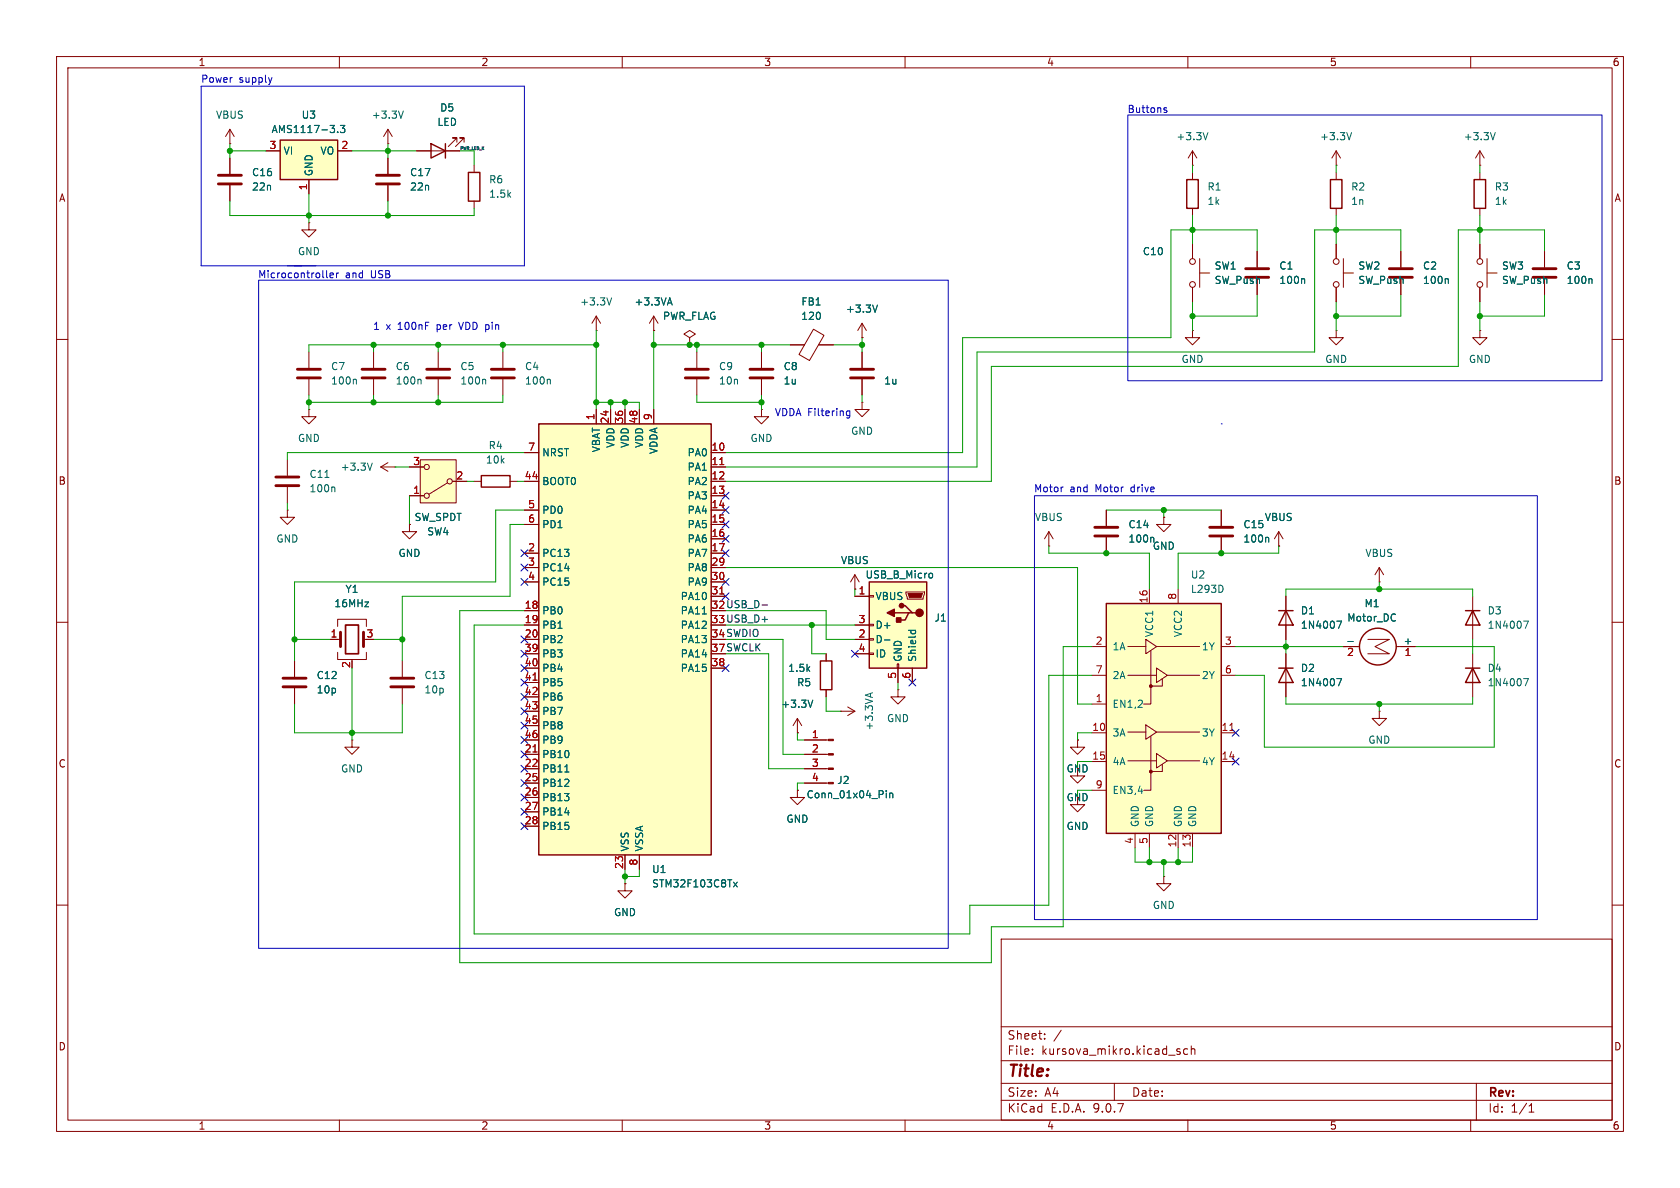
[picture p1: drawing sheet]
<svg xmlns="http://www.w3.org/2000/svg" width="297mm" height="210mm" viewBox="0 0 297 210" stroke-linecap="round" stroke-linejoin="round" font-family="sans-serif">
<g fill="none" stroke="#840000" stroke-width=".18">
<path d="M10 10h277v190h-277zM12 12h273v186h-273zM60 10v2M110 10v2M160 10v2M210 10v2M260 10v2M40.6 25.4h.1M40.6 22.9l-.7 1.2M40.6 22.9l.8 1.2M40.6 22.9v2.5M54.6 39.4v1.2h1.3l-1.3 1.3-1.3-1.3h1.3"/>
<path d="M54.6 39.4h.1M68.6 27.9v2.8M68.6 32.8v2.8M73.7 26.7h7.6M80.8 25.1v-.7h-.8h.8l-1.6 1.5M82 25.1v-.7h-.7h.7l-1.5 1.5M83.8 29.2v1.3M83.8 35.6v1.2M210.8 29.2h.1M210.8 26.7v2.5M210.8 30.5v1.3M210.8 36.8v1.3"/>
<path d="M210.8 26.7l-.7 1.2M210.8 26.7l.8 1.2M236.2 29.2h.1M236.2 26.7l-.7 1.2M236.2 26.7l.8 1.2M236.2 26.7v2.5M236.2 30.5v1.3M236.2 36.8v1.3M261.6 29.2h.1M261.6 26.7v2.5M261.6 30.5v1.3M261.6 36.8v1.3"/>
<path d="M261.6 26.7l-.7 1.2M261.6 26.7l.8 1.2M105.4 58.4h.1M105.4 55.9l-.8 1.3M105.4 55.9l.8 1.3M105.4 55.9v2.5M115.6 58.4h.1M115.6 55.9l-.8 1.3M115.6 55.9l.7 1.3M115.6 55.9v2.5M210.8 43.2v2.5M210.8 50.8v2.5"/>
<path d="M212.1 48.3h1.8M212.1 45.7v5.1M222.2 44.5v2.7M222.2 49.3v2.8M247.6 44.5v2.7M247.6 49.3v2.8M261.6 43.2v2.5M261.6 50.8v2.5M262.9 48.3h1.8M262.9 45.7v5.1M273 44.5v2.7M273 49.3v2.8"/>
<path d="M10 60h2M123.2 62.2v2.8M123.2 67.1v2.8M134.6 72.4v1.3h1.3l-1.3 1.2-1.3-1.2h1.3M134.6 72.4h.1M134.6 62.2v2.8M134.6 67.1v2.8M152.4 71.1v1.3h1.3l-1.3 1.3-1.3-1.3h1.3M152.4 71.1h.1M285 60h2M50.8 90.2v1.2h1.3l-1.3 1.3-1.3-1.3h1.3M50.8 90.2h.1"/>
<path d="M83.8 85.1h1.3M90.2 85.1h1.2M10 110h2M146 115.6v1.2M151.1 104.1h.1M151.1 101.6l-.7 1.3M151.1 101.6l.8 1.3M151.1 101.6v2.5M227.3 115.6v7.6M260.3 105.4v7.6M285 110h2M141 129.5h.1"/>
<path d="M141 139.7v1.3h1.2l-1.2 1.2-1.3-1.2h1.3M141 139.7h.1M141 127l-.8 1.3M141 127l.7 1.3M141 127v2.5M142.2 130.8h4.3M142.2 133.4h4.3M142.2 135.9h4.3M142.2 138.4h4.3M146 121.9v1.3M148.6 125.7h.1M148.6 125.7h2.5"/>
<path d="M149.9 125l1.2 .7M151.1 125.7l-1.2 .8M158.7 121.9v1.3h1.3l-1.3 1.3-1.2-1.3h1.2M158.7 121.9h.1M10 160h2M177 166h108v32h-108zM285 160h2M60 198v2M110 198v2M160 198v2M177 194.5h108M177 191.5h108"/>
<path d="M177 187.5h108M177 181.5h108M182.5 186.3v.1M182.5 185.5v.1M184.7 183.6v.1M184.7 182.8v.1M187.6 182.1l-1.3 2M197 191.5v3M208.1 185.8l.5 .2 .1 .2-.2 .2-.5-.1M208.1 185.5h.5M210 185.5l-.5-.1-.3 .3v.4l.2 .2h.6M210 198v2"/>
<path d="M210.6 185.5l.2-.1 .4 .1v.9M210.6 184.9v1.5M260 198v2M261 191.5v6.5M270.3 196.6h.9M270.3 195.5l.4-.4v1.5"/>
<circle cx="210.8" cy="46.2" r=".51"/>
<circle cx="210.8" cy="50.3" r=".51"/>
<circle cx="261.6" cy="50.3" r=".51"/>
<circle cx="261.6" cy="46.2" r=".51"/>
</g>
<path d="M66.5 31h4.1M66.5 32.5h4.1M220.2 47.5h4.1M220.2 49h4.1M245.6 47.5h4.1M245.6 49h4.1M271 47.5h4.1M271 49h4.1M121.2 65.3h4M121.2 66.8h4M132.6 65.3h4.1M132.6 66.8h4.1" fill="none" stroke="#840000" stroke-width=".51"/>
<g fill="none" stroke="#006464" stroke-width=".18">
<path d="M213.5 23.4l-.4 1.3M238.9 23.4l-.4 1.3M264.3 23.4l-.4 1.3M108.1 52.6l-.4 1.3M118.1 53.6h.6M118.4 52.6l.4 1.3M230.5 49.3l.1 .1v.7M255.9 49.3l.1 .1v.7M281.3 49.3l.1 .1v.7M236.3 120h.9l-.6 1.2M269.4 109.8h.8l-.5 1.3M143.7 123.8l-.4 1.2"/>
<path d="M153.9 122.6v.6M154.2 122.5l-1.2 .4M156.7 139.8v.1M156.7 140.2v.8M157.3 140.2v.8M157.3 140.3l.2-.1 .3 .1v.7"/>
</g>
<path d="M76.2 25.4l2.5 1.3-2.5 1.2zM78.7 25.4v2.5M82.8 30.5h2v5.1h-2zM209.8 31.8h2v5h-2zM235.2 31.8h2v5h-2zM260.6 31.8h2v5h-2zM85.1 84.1h5.1v2h-5.1zM145 116.8h2.1v5.1h-2.1zM226.1 118.1h2.5M227.3 118.1l1.3 2.6h-2.5zM259.1 108h2.5M260.3 108l1.3 2.5h-2.5z" fill="none" stroke="#840000" stroke-width=".25"/>
<g fill="#840000" stroke="#840000" stroke-width=".18">
<path d="M146.5 130.7h.8v.2h-.8z"/>
<path d="M146.5 133.2h.8v.3h-.8z"/>
<path d="M146.5 135.8h.8v.2h-.8z"/>
<path d="M146.5 138.3h.8v.3h-.8z"/>
</g>
<path d="M49.5 24.8h10.2v7h-10.2z" fill="#ffffc2"/>
<g fill="none" stroke="#840000" stroke-width=".25">
<path d="M49.5 24.8h10.2v7h-10.2zM259.1 118.1h2.5M260.3 118.1l1.3 2.6h-2.5z"/>
<circle cx="243.6" cy="114.3" r="3.3"/>
</g>
<g fill="none" stroke="#840000" stroke-width=".18">
<path d="M40.6 27.9v2.8M40.6 32.8v2.8M47 26.7h2.5M54.6 31.8v2.5M59.7 26.7h2.5M68.6 25.4h.1M68.6 22.9l-.8 1.2M68.6 22.9l.7 1.2M68.6 22.9v2.5M143.8 58.2l1.9 1.1-2.6 4.4-1.9-1zM152.4 59.7h.1M152.4 57.2l-.8 1.2"/>
<path d="M152.4 57.2l.8 1.2M152.4 57.2v2.5M261.6 58.4v1.3h1.3l-1.3 1.3-1.3-1.3h1.3M261.6 58.4h.1M54.6 72.4v1.3h1.3l-1.3 1.2-1.3-1.2h1.3M54.6 72.4h.1M66 62.2v2.8M66 67.1v2.8M77.5 62.2v2.8M77.5 67.1v2.8M88.9 62.2v2.8M88.9 67.1v2.8"/>
<path d="M139.7 61h2.5M144.7 61h2.6M152.4 62.2v2.8M152.4 67.1v2.8M67.3 82.6l1.3 .7M67.3 82.6h2.5M68.6 81.8l-1.3 .8M69.8 82.6h.1M185.4 96.5h.1M185.4 94l-.7 1.3M185.4 94l.8 1.3M185.4 94v2.5"/>
<path d="M205.7 91.4v1.3h1.3l-1.3 1.3-1.2-1.3h1.2M205.7 91.4h.1M52.1 116.8v2.8M58.4 113h1.8M59.7 110.7v-1.2h5.1v1.2M59.7 115.3v1.3h5.1v-1.3M62.2 116.6v.2M71.1 116.8v2.8M237.5 114.3h2.8M241.8 113h3.8l-2.5 1.3 2.5 1.3h-3.8M246.8 114.3h3.4M260.3 115.6v7.6"/>
<path d="M52.1 121.7v2.8M62.2 130.8v1.3h1.3l-1.3 1.3-1.2-1.3h1.2M62.2 130.8h.1M71.1 121.7v2.8M190.5 135.9v1.3h1.3l-1.3 1.2-1.3-1.2h1.3M190.5 130.8v1.3h1.3l-1.3 1.3-1.3-1.3h1.3M190.5 130.8h.1M243.8 125.7v1.3h1.3l-1.3 1.3-1.2-1.3h1.2M243.8 125.7h.1M190.5 141v1.2h1.3l-1.3 1.3-1.3-1.3h1.3"/>
</g>
<path d="M71.3 19.6l-.4 1.3M59.7 23.3v.1M60.2 22.2h.8l-.5 .5 .4 .1v.5l-.2 .1-.5-.1M155.1 53.9l-.4 1.3M74.3 67l.1 .2v.7M85.7 67l.2 .2v.7M97.1 67l.2 .2v.7M65.8 81.9l-.4 1.2M238.3 113.4h.9M246.7 108.6v.1M246.7 109.7h.1M269.4 120h.8l-.5 1.2" fill="none" stroke="#006464" stroke-width=".18"/>
<g fill="none" stroke="#840000" stroke-width=".51">
<path d="M38.6 31h4.1M38.6 32.5h4.1M64 65.3h4.1M64 66.8h4.1M75.4 65.3h4.1M75.4 66.8h4.1M86.9 65.3h4M86.9 66.8h4M150.4 65.3h4M150.4 66.8h4M50 119.9h4.1M60.2 111.8v2.5"/>
<path d="M64.3 111.8v2.5M69.1 119.9h4.1M50 121.4h4.1M69.1 121.4h4.1"/>
</g>
<path d="M61.1 110.5h2.3v5.1h-2.3z" fill="none" stroke="#840000" stroke-width=".3"/>
<path d="M74.3 81.3h6.3v7.6h-6.3z" fill="#ffffc2"/>
<g fill="none" stroke="#840000" stroke-width=".18">
<path d="M54.6 62.2v2.8M54.6 67.1v2.8M72.4 87.6h2.5M72.4 82.6h2.5M74.3 81.3h6.3v7.6h-6.3zM79.1 85.3l-3.3 2.1M80 85.1h2.5M110.5 156.2v1.3h1.3l-1.3 1.3-1.3-1.3h1.3M110.5 156.2h.1"/>
<circle cx="75.4" cy="82.6" r=".46"/>
<circle cx="75.4" cy="87.6" r=".46"/>
<circle cx="79.5" cy="85.1" r=".46"/>
</g>
<path d="M52.6 65.3h4M52.6 66.8h4" fill="none" stroke="#840000" stroke-width=".51"/>
<path d="M62.8 67l.2 .2v.7" fill="none" stroke="#006464" stroke-width=".18"/>
<path d="M95.2 74.9h30.5v76.2h-30.5z" fill="#ffffc2"/>
<path d="M95.2 74.9h30.5v76.2h-30.5z" fill="none" stroke="#840000" stroke-width=".25"/>
<g fill="none" stroke="#840000" stroke-width=".18">
<path d="M105.4 72.4v2.5M107.9 72.4v2.5M110.5 72.4v2.5M113 72.4v2.5M115.6 72.4v2.5M92.7 80h2.5M92.7 85.1h2.5M92.7 90.2h2.5M92.7 92.7h2.5M92.7 97.8h2.5M125.7 80h2.6M125.7 85.1h2.6"/>
<path d="M125.7 90.2h2.6M125.7 92.7h2.6M125.7 97.8h2.6M125.7 82.6h2.6M125.7 87.6h2.6M125.7 95.3h2.6M92.7 100.3h2.5M92.7 102.9h2.5M92.7 108h2.5M92.7 110.5h2.5M92.7 113h2.5M92.7 115.6h2.5"/>
<path d="M92.7 118.1h2.5M125.7 100.3h2.6M125.7 102.9h2.6M125.7 118.1h2.6M125.7 105.4h2.6M92.7 120.7h2.5M92.7 123.2h2.5M92.7 125.7h2.5M92.7 128.3h2.5M92.7 130.8h2.5M92.7 133.4h2.5M92.7 135.9h2.5"/>
<path d="M92.7 138.4h2.5M92.7 141h2.5M92.7 143.5h2.5M92.7 146.1h2.5M110.5 151.1v2.6M113 151.1v2.6"/>
</g>
<path d="M127.2 82.1h.8M127.2 105h.8M94.2 120.2h.7M94.2 132.9h.7" fill="none" stroke="#a90000" stroke-width=".18"/>
<path d="M124.2 108.5h.7M99.8 136.5h.8M129.7 155.9l.6 .9M130.3 155.9l-.6 .9" fill="none" stroke="#006464" stroke-width=".18"/>
<path d="M153.7 102.9h10.1v15.2h-10.1z" fill="#ffffc2"/>
<path d="M153.7 102.9h10.1v15.2h-10.1zM158.1 108.3h2.6M159.4 107.1h.6l1.3 1.2h.6M161.3 108.3h-.6l-.7 1.3h-1.3M226.1 108h2.5M227.3 108l1.3 2.5h-2.5z" fill="none" stroke="#840000" stroke-width=".25"/>
<g fill="none" stroke="#840000" stroke-width=".18">
<path d="M121.9 59.7l1-.6-1-.7-1 .7 1 .6v1.3M121.9 61h.1M50.8 81.3v2.8M50.8 86.1v2.8M72.4 92.7v1.3h1.3l-1.3 1.3-1.3-1.3h1.3M72.4 92.7h.1M151.1 105.4h2.6M151.1 110.5h2.6M151.1 113h2.6M151.1 115.6h2.6M153.7 105.3h.7v.2h-.7zM153.7 110.4h.7v.2h-.7z"/>
<path d="M153.7 112.9h.7v.3h-.7zM153.7 115.4h.7v.3h-.7zM158.6 117.3h.3v.8h-.3zM158.7 118.1v2.6M160.1 104.6h3.3v.3l-.2 1h-2.8zM161.3 118.1v2.6M227.3 105.4v7.6"/>
</g>
<path d="M160.5 104.9h2.6l-.3 .8h-2z" fill="#840000" stroke="#840000" stroke-width=".18"/>
<g fill="#840000" stroke="#840000" stroke-width=".25">
<path d="M158.5 109.2h.8v.8h-.8z"/>
<path d="M156.8 108.3l1.3-.6v1.3z"/>
<circle cx="162.6" cy="108.3" r=".63"/>
<circle cx="159.4" cy="107.1" r=".38"/>
</g>
<path d="M57.4 84.4h.8M59 86.1l.2 .2v.6M156.4 113.1h.9M160.6 111.4h1.3M161.1 111.4l-.1 .4M161.8 111.4l.1 .4M164.4 101.3l.4 .1 .1 .2-.1 .5-.4 .1M236.3 109.8h.9l-.6 1.3" fill="none" stroke="#006464" stroke-width=".18"/>
<path d="M48.8 84.3h4M48.8 85.9h4" fill="none" stroke="#840000" stroke-width=".51"/>
<path d="M195.6 106.7h20.3v40.6h-20.3z" fill="#ffffc2"/>
<path d="M195.6 106.7h20.3v40.6h-20.3z" fill="none" stroke="#840000" stroke-width=".25"/>
<g fill="none" stroke="#840000" stroke-width=".18">
<path d="M40.6 27.9v2.8M40.6 32.8v2.8M47 26.7h2.5M54.6 31.8v2.5M59.7 26.7h2.5M68.6 27.9v2.8M68.6 32.8v2.8M73.7 26.7h2.5M78.7 26.7h2.6M115.6 58.4h.1M152.4 59.7h.1M210.8 58.4v1.3h1.3l-1.3 1.3-1.3-1.3h1.3"/>
<path d="M210.8 58.4h.1M210.8 43.2v2.5M210.8 50.8v2.5M222.2 44.5v2.7M222.2 49.3v2.8M236.2 58.4v1.3h1.3l-1.3 1.3-1.3-1.3h1.3M236.2 58.4h.1M236.2 43.2v2.5M236.2 50.8v2.5M237.5 48.3h1.8M237.5 45.7v5.1M247.6 44.5v2.7"/>
<path d="M247.6 49.3v2.8M261.6 43.2v2.5M261.6 50.8v2.5M273 44.5v2.7M273 49.3v2.8M105.4 72.4v2.5M107.9 72.4v2.5M110.5 72.4v2.5M113 72.4v2.5M115.6 72.4v2.5M121.9 61h.1M134.6 62.2v2.8"/>
<path d="M134.6 67.1v2.8M139.7 61h2.5M144.8 61h2.5M152.4 62.2v2.8M152.4 67.1v2.8M72.4 92.7h.1M72.4 87.6h2.5M72.4 82.6h2.5M80 85.1h2.5M92.7 85.1h2.5M92.7 80h2.5M92.7 90.2h2.5"/>
<path d="M92.7 92.7h2.5M92.7 97.8h2.5M125.7 85.1h2.6M125.7 87.6h2.6M125.7 82.6h2.6M125.7 80h2.6M125.7 90.2h2.6M125.7 92.7h2.6M125.7 97.8h2.6M125.7 95.3h2.6M195.6 90.2v2.8M195.6 95v2.8"/>
<path d="M205.7 91.4h.1M215.9 90.2v2.8M215.9 95v2.8M226.1 96.5h.1M226.1 94l-.8 1.3M226.1 94l.7 1.3M226.1 94v2.5M52.1 116.8v2.8M58.4 113h1.3M92.7 113h2.5M92.7 100.3h2.5M92.7 102.9h2.5"/>
<path d="M92.7 108h2.5M92.7 110.5h2.5M92.7 115.6h2.5M92.7 118.1h2.5M125.7 100.3h2.6M125.7 102.9h2.6M125.7 118.1h2.6M125.7 105.4h2.6M146 115.6v1.2M151.1 104.1h.1M151.1 113h2.6M151.1 110.5h2.6"/>
<path d="M151.1 115.6h2.6M151.1 105.4h2.6M158.7 118.1v2.6M161.3 118.1v2.6M193 114.3h2.6M193 119.4h2.6M199.4 114.3h3.2M199.4 119.4h5.1M202.6 113l1.9 1.3-1.9 1.3zM203.2 104.1v2.6M203.5 115.1v9.4h-1.3M204.5 118.1l1.9 1.3-1.9 1.3z"/>
<path d="M204.5 114.3h7.6M206.4 119.4h5.7M208.3 104.1v2.6M215.9 114.3h2.5M215.9 119.4h2.5M227.3 105.4v2.6M227.3 110.5v2.5M227.3 115.6v2.5M237.5 114.3h2.5M243.8 102.9h.1M243.8 100.3l-.7 1.3M243.8 100.3l.8 1.3"/>
<path d="M243.8 100.3v2.6M247.6 114.3h2.6M52.1 121.7v2.8M92.7 120.7h2.5M92.7 123.2h2.5M92.7 125.7h2.5M92.7 128.3h2.5M92.7 130.8h2.5M92.7 133.4h2.5M92.7 135.9h2.5M92.7 138.4h2.5M141 139.7h.1"/>
<path d="M141 129.5h.1M142.2 130.8h3.8M142.2 133.4h3.8M142.2 135.9h3.8M142.2 138.4h3.8M146 121.9v1.3M190.5 130.8h.1M193 124.5h2.6M193 129.5h2.6M193 134.6h2.6M193 139.7h2.6M199.4 129.4h3.2"/>
<path d="M199.4 134.5h5.1M202.6 128.1l1.9 1.3-1.9 1.3zM203.5 130.2v9.5h-1.3M204.5 133.2l1.9 1.3-1.9 1.3zM204.5 129.4h7.6M205.5 120v1.3h-2M205.5 135.1v1.3h-2M206.4 134.5h5.7M215.9 129.5h2.5M215.9 134.6h2.5M227.3 120.7v2.5M92.7 141h2.5"/>
<path d="M92.7 143.5h2.5M92.7 146.1h2.5M110.5 156.2h.1M110.5 151.1v2.6M113 151.1v2.6M200.7 147.3v2.6M203.2 147.3v2.6M205.7 154.9v1.3h1.3l-1.3 1.3-1.2-1.3h1.2M205.7 154.9h.1M208.3 147.3v2.6M210.8 147.3v2.6"/>
<circle cx="236.2" cy="46.2" r=".51"/>
<circle cx="236.2" cy="50.3" r=".51"/>
</g>
<g fill="#840000" stroke="#840000" stroke-width=".18">
<circle cx="203.5" cy="121.3" r=".25"/>
<circle cx="203.5" cy="136.4" r=".25"/>
</g>
<path d="M127.2 82.1h.8M127.2 105h.8M94.2 120.2h.7M94.2 132.9h.7M217.4 129.1h.7" fill="none" stroke="#a90000" stroke-width=".18"/>
<g fill="none" stroke="#006464" stroke-width=".18">
<path d="M59.7 23.3v.1M60.2 22.2h.8l-.5 .5 .4 .1v.5l-.2 .1-.5-.1M118.1 53.6h.6M118.4 52.6l.4 1.3M155.1 53.9l-.4 1.3M230.5 49.3l.1 .1v.7M255.9 49.3l.1 .1v.7M281.3 49.3l.1 .1v.7M203.8 95l.2 .2v.6M224.1 95l.2 .2v.6M124.2 108.5h.7M156.4 113.1h.9"/>
<path d="M160.6 111.4h1.3M161.1 111.4l-.1 .4M161.8 111.4l.1 .4M164.4 101.3l.4 .1 .1 .2-.1 .5-.4 .1M216.2 103.8v.6M236.3 109.8h.9l-.6 1.3M236.3 120h.9l-.6 1.2M238.3 113.4h.9M246.7 108.6v.1M246.7 109.7h.1M99.8 136.5h.8M143.7 123.8l-.4 1.2"/>
<path d="M156.7 139.8v.1M129.7 155.9l.6 .9M130.3 155.9l-.6 .9M156.7 140.2v.8M157.3 140.2v.8M157.3 140.3l.2-.1 .3 .1v.7"/>
</g>
<path d="M193.5 93.2h4.1M193.5 94.7h4.1M213.9 93.2h4M213.9 94.7h4" fill="none" stroke="#840000" stroke-width=".51"/>
<path d="M134.7 107h1" fill="none" stroke="#0f0f0f" stroke-width=".18"/>
<g fill="none" stroke="#0000c2" stroke-width=".18">
<path d="M35.6 15.2h57.1v31.8h-57.1zM48.1 13.7l-.3 .9M205.8 19.3l.5 .3-.2 .3-.3-.1M206.2 19.1l-.3-.1-.1 .2M199.4 20.3h83.8v47h-83.8zM45.7 49.5h121.9v118.1h-121.9zM57.7 48.9l.2 .2M58.3 48.7l.6-.1v-.3h-.4l-.2 .1 .1 .6h.5M59.5 48.3v.8M59.9 48.3l-.4 .2M81.1 57l.4 1.2M150.2 72.6v1.1l-.2 .2-.3-.1"/>
<path d="M150.2 72.7l-.3-.1-.3 .3 .2 .5h.4M215.9 74.9h.1M182.9 87.6h88.9v75h-88.9zM187.8 86.1h.2"/>
</g>
<g fill="none" stroke="#009600" stroke-width=".18">
<path d="M40.6 35.6v2.5h43.2v-1.3M40.6 25.4v2.5M40.6 26.7h6.4M54.6 34.3v5.1M62.2 26.7h11.5M68.6 25.4v2.5M68.6 35.6v2.5M81.3 26.7h2.5v2.5M210.8 29.2v1.3M210.8 38.1v5.1M236.2 29.2v1.3M236.2 38.1v5.1"/>
<path d="M261.6 29.2v1.3M261.6 38.1v5.1M105.4 58.4v14M115.6 58.4v14M152.4 59.7v2.5M210.8 53.3v5.1M222.2 44.5v-3.9h-15.2v19.1h-36.8v20.3h-41.9M222.2 52.1v3.8h-11.4M236.2 53.3v5.1M247.6 44.5v-3.9h-15.2v21.6h-59.7v20.4h-44.4M247.6 52.1v3.8h-11.4M261.6 53.3v5.1"/>
<path d="M273 44.5v-3.9h-15.2v24.2h-82.5v20.3h-47M273 52.1v3.8h-11.4M54.6 69.9v2.5M66 61v1.2M66 69.9v1.2M77.5 61v1.2M77.5 69.9v1.2M88.9 69.9v1.2h-34.3M88.9 61v1.2M105.4 61h-50.8v1.2M105.4 71.1h7.6v1.3M107.9 71.1v1.3"/>
<path d="M110.5 71.1v1.3M115.6 61h24.1M123.2 69.9v1.2h11.4M123.2 61v1.2M134.6 61v1.2M134.6 69.9v2.5M147.3 61h5.1M152.4 69.9v1.2M50.8 88.9v1.3M69.8 82.6h2.6M72.4 87.6v5.1M82.5 85.1h1.3"/>
<path d="M91.4 85.1h1.3M92.7 92.7h-2.5v12.7h-19.1v11.4M92.7 90.2h-5.1v12.7h-35.5v13.9M92.7 80h-41.9v1.3M185.4 96.5v1.3h17.8v6.3M195.6 90.2h20.3M205.7 90.2v1.2M226.1 96.5v1.3h-17.8v6.3M52.1 113h6.3M62.2 118.1v12.7M66 113h5.1M92.7 108h-11.4v62.2h94v-6.4h12.7v-49.5h5"/>
<path d="M92.7 110.5h-8.9v54.6h87.6v-5.1h14v-40.6h7.6M128.3 110.5h22.8M128.3 108h17.7v5h5.1M128.3 113h10.1v20.4h3.8M128.3 115.6h7.6v20.3h6.3M128.3 100.3h62.2v24.2h2.5M143.5 110.5v5.1h2.5M151.1 104.1v1.3M218.4 114.3h19.1M227.3 105.4v-1.3h33v1.3M227.3 113v2.6M243.8 102.9v1.2"/>
<path d="M250.2 114.3h14v17.8h-40.7v-12.7h-5.1M260.3 113v2.6M52.1 124.5v5h19v-5M141 129.5v1.3h1.2M142.2 138.4h-1.2v1.3M146 123.2v2.5h2.6M158.7 120.7v1.2M193 129.5h-2.5v1.3M193 134.6h-2.5v1.3M193 139.7h-2.5v1.3M227.3 123.2v1.3h33v-1.3M243.8 124.5v1.2"/>
<path d="M110.5 153.7v2.5M113 153.7v1.2h-2.5M200.7 149.9v2.5h10.1v-2.5M203.2 149.9v2.5M205.7 152.4v2.5M208.3 149.9v2.5"/>
</g>
<g fill="none" stroke="#000084" stroke-width=".18">
<path d="M92.1 97.2l1.2 1.2M92.1 99.7l1.2 1.2M93.3 97.2l-1.2 1.2M93.3 99.7l-1.2 1.2M127.7 87l1.2 1.2M127.7 97.2l1.2 1.2M127.7 94.6l1.2 1.3M127.7 89.6l1.2 1.2M127.7 92.1l1.2 1.2M128.9 87l-1.2 1.2M128.9 89.6l-1.2 1.2M128.9 94.6l-1.2 1.3"/>
<path d="M128.9 97.2l-1.2 1.2M128.9 92.1l-1.2 1.2M92.1 117.5l1.2 1.2M92.1 115l1.2 1.2M92.1 112.4l1.2 1.2M92.1 102.3l1.2 1.2M93.3 117.5l-1.2 1.2M93.3 115l-1.2 1.2M93.3 112.4l-1.2 1.2M93.3 102.3l-1.2 1.2M127.7 117.5l1.2 1.2M127.7 104.8l1.2 1.2"/>
<path d="M127.7 102.3l1.2 1.2M128.9 102.3l-1.2 1.2M128.9 117.5l-1.2 1.2M128.9 104.8l-1.2 1.2M150.5 115l1.2 1.2M151.7 115l-1.2 1.2M92.1 137.8l1.2 1.2M92.1 122.6l1.2 1.2M92.1 125.1l1.2 1.2M92.1 127.7l1.2 1.2M92.1 130.2l1.2 1.2M92.1 135.3l1.2 1.2"/>
<path d="M92.1 120l1.2 1.3M92.1 132.7l1.2 1.3M93.3 122.6l-1.2 1.2M93.3 137.8l-1.2 1.2M93.3 125.1l-1.2 1.2M93.3 127.7l-1.2 1.2M93.3 130.2l-1.2 1.2M93.3 132.7l-1.2 1.3M93.3 135.3l-1.2 1.2M93.3 120l-1.2 1.3M160.7 120l1.2 1.3M161.9 120l-1.2 1.3"/>
<path d="M217.8 128.9l1.2 1.2M217.8 134l1.2 1.2M219 128.9l-1.2 1.2M219 134l-1.2 1.2M92.1 145.4l1.2 1.3M92.1 142.9l1.2 1.2M92.1 140.4l1.2 1.2M93.3 145.4l-1.2 1.3M93.3 140.4l-1.2 1.2M93.3 142.9l-1.2 1.2"/>
</g>
<g fill="#009600" stroke="#009600" stroke-width=".18">
<circle cx="40.6" cy="26.7" r=".46"/>
<circle cx="68.6" cy="38.1" r=".46"/>
<circle cx="54.6" cy="38.1" r=".46"/>
<circle cx="88.9" cy="61" r=".46"/>
<circle cx="66" cy="61" r=".46"/>
<circle cx="68.6" cy="26.7" r=".46"/>
<circle cx="105.4" cy="71.1" r=".46"/>
<circle cx="105.4" cy="61" r=".46"/>
<circle cx="107.9" cy="71.1" r=".46"/>
<circle cx="152.4" cy="61" r=".46"/>
<circle cx="110.5" cy="71.1" r=".46"/>
<circle cx="134.6" cy="61" r=".46"/>
<circle cx="121.9" cy="61" r=".46"/>
<circle cx="115.6" cy="61" r=".46"/>
<circle cx="123.2" cy="61" r=".46"/>
<circle cx="71.1" cy="113" r=".46"/>
<circle cx="134.6" cy="71.1" r=".46"/>
<circle cx="52.1" cy="113" r=".46"/>
<circle cx="62.2" cy="129.5" r=".46"/>
<circle cx="110.5" cy="154.9" r=".46"/>
<circle cx="66" cy="71.1" r=".46"/>
<circle cx="77.5" cy="71.1" r=".46"/>
<circle cx="54.6" cy="71.1" r=".46"/>
<circle cx="77.5" cy="61" r=".46"/>
<circle cx="243.8" cy="104.1" r=".46"/>
<circle cx="215.9" cy="97.8" r=".46"/>
<circle cx="195.6" cy="97.8" r=".46"/>
<circle cx="205.7" cy="90.2" r=".46"/>
<circle cx="210.8" cy="55.9" r=".46"/>
<circle cx="236.2" cy="55.9" r=".46"/>
<circle cx="210.8" cy="40.6" r=".46"/>
<circle cx="208.3" cy="152.4" r=".46"/>
<circle cx="205.7" cy="152.4" r=".46"/>
<circle cx="227.3" cy="114.3" r=".46"/>
<circle cx="203.2" cy="152.4" r=".46"/>
<circle cx="243.8" cy="124.5" r=".46"/>
<circle cx="143.5" cy="110.5" r=".46"/>
<circle cx="261.6" cy="40.6" r=".46"/>
<circle cx="261.6" cy="55.9" r=".46"/>
<circle cx="236.2" cy="40.6" r=".46"/>
</g>
<text font-size="2.8" fill="#840000" x="178" y="190.9">Title:</text>
<g font-size="2.1" fill="#840000">
<text x="178" y="184">Sheet:</text>
<text x="178" y="186.7">File:</text>
<text x="184.1" y="186.7">kursova_mikro.kicad_sch</text>
<text x="178" y="196.9">KiCad</text>
<text x="178" y="194.1">Size:</text>
<text x="184.7" y="194.1">A4</text>
<text x="185.7" y="196.9">E.D.A.</text>
<text x="193.3" y="196.9">9.0.7</text>
<text x="200" y="194.1">Date:</text>
<text x="263" y="194.3">Rev:</text>
<text x="263" y="196.9">Id:</text>
<text x="267.1" y="196.9">1/1</text>
</g>
<g font-size="1.8" fill="#840000">
<text x="35" y="11.9">1</text>
<text x="85" y="11.9">2</text>
<text x="135" y="11.9">3</text>
<text x="185" y="11.9">4</text>
<text x="235" y="11.9">5</text>
<text x="285" y="11.9">6</text>
<text x="10.3" y="35.9">A</text>
<text x="285.3" y="35.9">A</text>
<text x="10.3" y="85.9">B</text>
<text x="285.3" y="85.9">B</text>
<text x="125.7" y="107.7">32 USB_D-</text>
<text x="125.7" y="110.2">33 USB_D+</text>
<text x="125.7" y="112.8">34 SWDIO</text>
<text x="125.7" y="115.3">37 SWCLK</text>
<text x="10.3" y="135.9">C</text>
<text x="188.5" y="136.8">GND</text>
<text x="285.3" y="135.9">C</text>
<text x="188.5" y="141.8">GND</text>
<text x="10.3" y="185.9">D</text>
<text x="285.3" y="185.9">D</text>
<text x="35" y="199.9">1</text>
<text x="85" y="199.9">2</text>
<text x="135" y="199.9">3</text>
<text x="185" y="199.9">4</text>
<text x="235" y="199.9">5</text>
<text x="285" y="199.9">6</text>
</g>
<g font-size="1.8" fill="#0000c2">
<text x="35.5" y="14.8">Power</text>
<text x="42.3" y="14.8">supply</text>
<text x="199.2" y="20.2">Buttons</text>
<text x="45.5" y="49.4">Microcontroller</text>
<text x="61" y="49.4">and</text>
<text x="65.7" y="49.4">USB</text>
<text x="65.9" y="58.5">1</text>
<text x="68.2" y="58.5">x</text>
<text x="70.4" y="58.5">100nF</text>
<text x="77.5" y="58.5">per</text>
<text x="81.7" y="58.5">VDD pin</text>
<text x="136.9" y="73.8">VDDA Filtering</text>
<text x="182.7" y="87.2">Motor</text>
<text x="189.1" y="87.2">and</text>
<text x="193.8" y="87.2">Motor</text>
<text x="200.2" y="87.2">drive</text>
</g>
<g font-size="1.8" fill="#006464">
<text x="38.1" y="21.2">VBUS</text>
<text x="47.9" y="23.7">AMS1117-3.3</text>
<text x="53.2" y="21.2">U3</text>
<text x="65.6" y="21.2">+3.3V</text>
<text x="77.2" y="22.5">LED</text>
<text x="77.7" y="19.9">D5</text>
<text x="50" y="27.5">VI</text>
<text x="56.6" y="27.5">VO</text>
<text x="207.9" y="25">+3.3V</text>
<text x="233.3" y="25">+3.3V</text>
<text x="258.7" y="25">+3.3V</text>
<text x="44.5" y="31.3">C16</text>
<text x="44.5" y="33.9">22n</text>
<text x="55.5" y="31.2" transform="rotate(-90 55.5 31.2)">GND</text>
<text x="72.4" y="31.3">C17</text>
<text x="72.4" y="33.9">22n</text>
<text x="86.4" y="32.6">R6</text>
<text x="86.4" y="35.2">1.5k</text>
<text x="213.4" y="33.9">R1</text>
<text x="238.8" y="33.9">R2</text>
<text x="264.2" y="33.9">R3</text>
<text x="213.4" y="36.4">1k</text>
<text x="238.8" y="36.4">1n</text>
<text x="264.2" y="36.4">1k</text>
<text x="52.6" y="45.3">GND</text>
<text x="201.9" y="45.3">C10</text>
<text x="214.6" y="47.9">SW1</text>
<text x="226.1" y="47.9">C1</text>
<text x="240" y="47.9">SW2</text>
<text x="251.5" y="47.9">C2</text>
<text x="265.4" y="47.9">SW3</text>
<text x="276.9" y="47.9">C3</text>
<text x="214.6" y="50.4">SW_Push</text>
<text x="226.1" y="50.4">100n</text>
<text x="240" y="50.4">SW_Push</text>
<text x="251.5" y="50.4">100n</text>
<text x="265.4" y="50.4">SW_Push</text>
<text x="276.9" y="50.4">100n</text>
<text x="102.5" y="54.2">+3.3V</text>
<text x="112.1" y="54.2">+3.3VA</text>
<text x="117.1" y="56.7">PWR_FLAG</text>
<text x="141.5" y="56.7">120</text>
<text x="141.6" y="54.2">FB1</text>
<text x="149.5" y="55.5">+3.3V</text>
<text x="58.4" y="65.6">C7</text>
<text x="69.9" y="65.6">C6</text>
<text x="81.3" y="65.6">C5</text>
<text x="92.7" y="65.6">C4</text>
<text x="127" y="65.6">C9</text>
<text x="138.4" y="65.6">C8</text>
<text x="208.8" y="64.4">GND</text>
<text x="234.2" y="64.4">GND</text>
<text x="259.6" y="64.4">GND</text>
<text x="58.4" y="68.2">100n</text>
<text x="69.9" y="68.2">100n</text>
<text x="81.3" y="68.2">100n</text>
<text x="92.7" y="68.2">100n</text>
<text x="127" y="68.2">10n</text>
<text x="138.4" y="68.2">1u</text>
<text x="156.2" y="68.2">1u</text>
<text x="150.4" y="77.1">GND</text>
<text x="52.6" y="78.3">GND</text>
<text x="60.1" y="83.4">+3.3V</text>
<text x="85.8" y="82.1">10k</text>
<text x="86.3" y="79.6">R4</text>
<text x="95.8" y="80.9">NRST</text>
<text x="106.3" y="80.1" transform="rotate(-90 106.3 80.1)">VBAT</text>
<text x="108.8" y="79.3" transform="rotate(-90 108.8 79.3)">VDD</text>
<text x="111.4" y="79.3" transform="rotate(-90 111.4 79.3)">VDD</text>
<text x="113.9" y="79.3" transform="rotate(-90 113.9 79.3)">VDD</text>
<text x="116.4" y="80.4" transform="rotate(-90 116.4 80.4)">VDDA</text>
<text x="121.5" y="80.9">PA0</text>
<text x="121.5" y="83.4">PA1</text>
<text x="132.6" y="78.3">GND</text>
<text x="54.6" y="87.2">100n</text>
<text x="54.6" y="84.7">C11</text>
<text x="95.8" y="86">BOOT0</text>
<text x="121.5" y="86">PA2</text>
<text x="121.5" y="88.5">PA3</text>
<text x="73.2" y="92.3">SW_SPDT</text>
<text x="75.4" y="94.8">SW4</text>
<text x="95.8" y="91">PD0</text>
<text x="95.8" y="93.6">PD1</text>
<text x="121.5" y="91">PA4</text>
<text x="121.5" y="93.6">PA5</text>
<text x="182.9" y="92.3">VBUS</text>
<text x="199.4" y="93.6">C14</text>
<text x="219.7" y="93.6">C15</text>
<text x="223.5" y="92.3">VBUS</text>
<text x="48.8" y="96.1">GND</text>
<text x="70.4" y="98.7">GND</text>
<text x="95.8" y="98.7">PC13</text>
<text x="95.8" y="101.2">PC14</text>
<text x="121.5" y="96.1">PA6</text>
<text x="121.5" y="98.7">PA7</text>
<text x="121.5" y="101.2">PA8</text>
<text x="148.6" y="99.9">VBUS</text>
<text x="199.4" y="96.1">100n</text>
<text x="203.7" y="97.4">GND</text>
<text x="219.7" y="96.1">100n</text>
<text x="241.3" y="98.7">VBUS</text>
<text x="59" y="107.5">16MHz</text>
<text x="61" y="105">Y1</text>
<text x="95.8" y="103.7">PC15</text>
<text x="120.2" y="106.3">PA10</text>
<text x="121.5" y="103.7">PA9</text>
<text x="152.9" y="102.5">USB_B_Micro</text>
<text x="154.7" y="106.3">VBUS</text>
<text x="210.4" y="102.5">U2</text>
<text x="210.4" y="105">L293D</text>
<text x="241.1" y="107.5">M1</text>
<text x="95.8" y="108.8">PB0</text>
<text x="95.8" y="111.4">PB1</text>
<text x="95.8" y="113.9">PB2</text>
<text x="120.2" y="108.8">PA11</text>
<text x="120.2" y="111.4">PA12</text>
<text x="120.2" y="113.9">PA13</text>
<text x="154.7" y="111.4">D+</text>
<text x="154.7" y="113.9">D-</text>
<text x="165.1" y="110.1">J1</text>
<text x="204.1" y="112.7" transform="rotate(-90 204.1 112.7)">VCC1</text>
<text x="209.1" y="112.7" transform="rotate(-90 209.1 112.7)">VCC2</text>
<text x="229.9" y="108.8">D1</text>
<text x="229.9" y="111.4">1N4007</text>
<text x="238.1" y="110.1">Motor_DC</text>
<text x="262.9" y="108.8">D3</text>
<text x="262.9" y="111.4">1N4007</text>
<text x="95.8" y="116.4">PB3</text>
<text x="95.8" y="119">PB4</text>
<text x="120.2" y="116.4">PA14</text>
<text x="120.2" y="119">PA15</text>
<text x="139.2" y="119">1.5k</text>
<text x="154.7" y="116.4">ID</text>
<text x="159.6" y="117.1" transform="rotate(-90 159.6 117.1)">GND</text>
<text x="162.2" y="117.1" transform="rotate(-90 162.2 117.1)">Shield</text>
<text x="196.6" y="115.2">1A</text>
<text x="212.4" y="115.2">1Y</text>
<text x="229.9" y="119">D2</text>
<text x="248" y="114">+</text>
<text x="262.9" y="119">D4</text>
<text x="55.9" y="120.2">C12</text>
<text x="55.9" y="122.8">10p</text>
<text x="74.9" y="120.2">C13</text>
<text x="74.9" y="122.8">10p</text>
<text x="95.8" y="121.5">PB5</text>
<text x="95.8" y="124.1">PB6</text>
<text x="138" y="125.3">+3.3V</text>
<text x="140.8" y="121.5">R5</text>
<text x="196.6" y="120.2">2A</text>
<text x="196.6" y="125.3">EN1,2</text>
<text x="212.4" y="120.2">2Y</text>
<text x="229.9" y="121.5">1N4007</text>
<text x="262.9" y="121.5">1N4007</text>
<text x="95.8" y="126.6">PB7</text>
<text x="95.8" y="129.1">PB8</text>
<text x="95.8" y="131.7">PB9</text>
<text x="154.5" y="129.2" transform="rotate(-90 154.5 129.2)">+3.3VA</text>
<text x="156.7" y="127.9">GND</text>
<text x="196.6" y="130.4">3A</text>
<text x="212.4" y="130.4">3Y</text>
<text x="241.8" y="131.7">GND</text>
<text x="60.2" y="136.8">GND</text>
<text x="95.8" y="134.2">PB10</text>
<text x="95.8" y="136.8">PB11</text>
<text x="196.6" y="135.5">4A</text>
<text x="212.4" y="135.5">4Y</text>
<text x="95.8" y="139.3">PB12</text>
<text x="95.8" y="141.8">PB13</text>
<text x="142.5" y="141.3">Conn_01x04_Pin</text>
<text x="147.9" y="138.8">J2</text>
<text x="196.6" y="140.6">EN3,4</text>
<text x="95.8" y="144.4">PB14</text>
<text x="95.8" y="146.9">PB15</text>
<text x="138.9" y="145.6">GND</text>
<text x="188.5" y="146.9">GND</text>
<text x="201.5" y="146.3" transform="rotate(-90 201.5 146.3)">GND</text>
<text x="204.1" y="146.3" transform="rotate(-90 204.1 146.3)">GND</text>
<text x="209.1" y="146.3" transform="rotate(-90 209.1 146.3)">GND</text>
<text x="211.7" y="146.3" transform="rotate(-90 211.7 146.3)">GND</text>
<text x="111.4" y="150.6" transform="rotate(-90 111.4 150.6)">VSS</text>
<text x="113.9" y="150.6" transform="rotate(-90 113.9 150.6)">VSSA</text>
<text x="115.2" y="154.5">U1</text>
<text x="115.2" y="157.1">STM32F103C8Tx</text>
<text x="203.7" y="160.9">GND</text>
<text x="108.5" y="162.2">GND</text>
</g>
<g font-size="1.8" fill="#a90000">
<text x="47.6" y="26.4">3</text>
<text x="60.3" y="26.4">2</text>
<text x="54.4" y="33.7" transform="rotate(-90 54.4 33.7)">1</text>
<text x="105.2" y="74.4" transform="rotate(-90 105.2 74.4)">1</text>
<text x="107.7" y="75" transform="rotate(-90 107.7 75)">24</text>
<text x="110.2" y="75" transform="rotate(-90 110.2 75)">36</text>
<text x="112.8" y="75" transform="rotate(-90 112.8 75)">48</text>
<text x="115.3" y="74.4" transform="rotate(-90 115.3 74.4)">9</text>
<text x="73" y="82.3">3</text>
<text x="93.3" y="79.8">7</text>
<text x="125.7" y="79.8">10</text>
<text x="125.7" y="82.3">11</text>
<text x="73" y="87.4">1</text>
<text x="80.6" y="84.8">2</text>
<text x="92.7" y="84.8">44</text>
<text x="93.3" y="89.9">5</text>
<text x="125.7" y="84.8">12</text>
<text x="125.7" y="87.4">13</text>
<text x="125.7" y="89.9">14</text>
<text x="93.3" y="92.5">6</text>
<text x="125.7" y="92.5">15</text>
<text x="125.7" y="95">16</text>
<text x="93.3" y="97.5">2</text>
<text x="93.3" y="100.1">3</text>
<text x="125.7" y="97.5">17</text>
<text x="125.7" y="100.1">29</text>
<text x="92.7" y="107.7">18</text>
<text x="93.3" y="102.6">4</text>
<text x="125.7" y="102.6">30</text>
<text x="125.7" y="105.2">31</text>
<text x="125.7" y="107.7">32</text>
<text x="151.7" y="105.2">1</text>
<text x="202.9" y="106.7" transform="rotate(-90 202.9 106.7)">16</text>
<text x="208" y="106.1" transform="rotate(-90 208 106.1)">8</text>
<text x="58.3" y="112.8">1</text>
<text x="64.7" y="112.8">3</text>
<text x="92.7" y="110.2">19</text>
<text x="92.7" y="112.8">20</text>
<text x="125.7" y="110.2">33</text>
<text x="125.7" y="112.8">34</text>
<text x="151.7" y="110.2">3</text>
<text x="151.7" y="112.8">2</text>
<text x="62" y="118.2" transform="rotate(-90 62 118.2)">2</text>
<text x="92.7" y="115.3">39</text>
<text x="92.7" y="117.9">40</text>
<text x="125.7" y="117.9">38</text>
<text x="125.7" y="115.3">37</text>
<text x="151.7" y="115.3">4</text>
<text x="193.6" y="114">2</text>
<text x="193.6" y="119.1">7</text>
<text x="216.5" y="114">3</text>
<text x="216.5" y="119.1">6</text>
<text x="238.1" y="116.3">2</text>
<text x="248.2" y="116.3">1</text>
<text x="92.7" y="120.4">41</text>
<text x="92.7" y="122.9">42</text>
<text x="92.7" y="125.5">43</text>
<text x="158.5" y="120.1" transform="rotate(-90 158.5 120.1)">5</text>
<text x="161" y="120.1" transform="rotate(-90 161 120.1)">6</text>
<text x="193.6" y="124.2">1</text>
<text x="92.7" y="128">45</text>
<text x="92.7" y="130.6">46</text>
<text x="143.4" y="130.6">1</text>
<text x="193" y="129.3">10</text>
<text x="215.9" y="129.3">11</text>
<text x="92.7" y="133.1">21</text>
<text x="92.7" y="135.6">22</text>
<text x="143.4" y="133.1">2</text>
<text x="143.4" y="135.6">3</text>
<text x="193" y="134.4">15</text>
<text x="215.9" y="134.4">14</text>
<text x="92.7" y="138.2">25</text>
<text x="92.7" y="140.7">26</text>
<text x="92.7" y="143.3">27</text>
<text x="143.4" y="138.2">4</text>
<text x="193.6" y="139.4">9</text>
<text x="92.7" y="145.8">28</text>
<text x="200.4" y="149.3" transform="rotate(-90 200.4 149.3)">4</text>
<text x="202.9" y="149.3" transform="rotate(-90 202.9 149.3)">5</text>
<text x="208" y="149.9" transform="rotate(-90 208 149.9)">12</text>
<text x="210.6" y="149.9" transform="rotate(-90 210.6 149.9)">13</text>
<text x="110.2" y="153.7" transform="rotate(-90 110.2 153.7)">23</text>
<text x="112.8" y="153.1" transform="rotate(-90 112.8 153.1)">8</text>
</g>
<text font-size=".7" fill="#0f0f0f" x="81.3" y="26.5">PWR_LED_K</text>
</svg>
